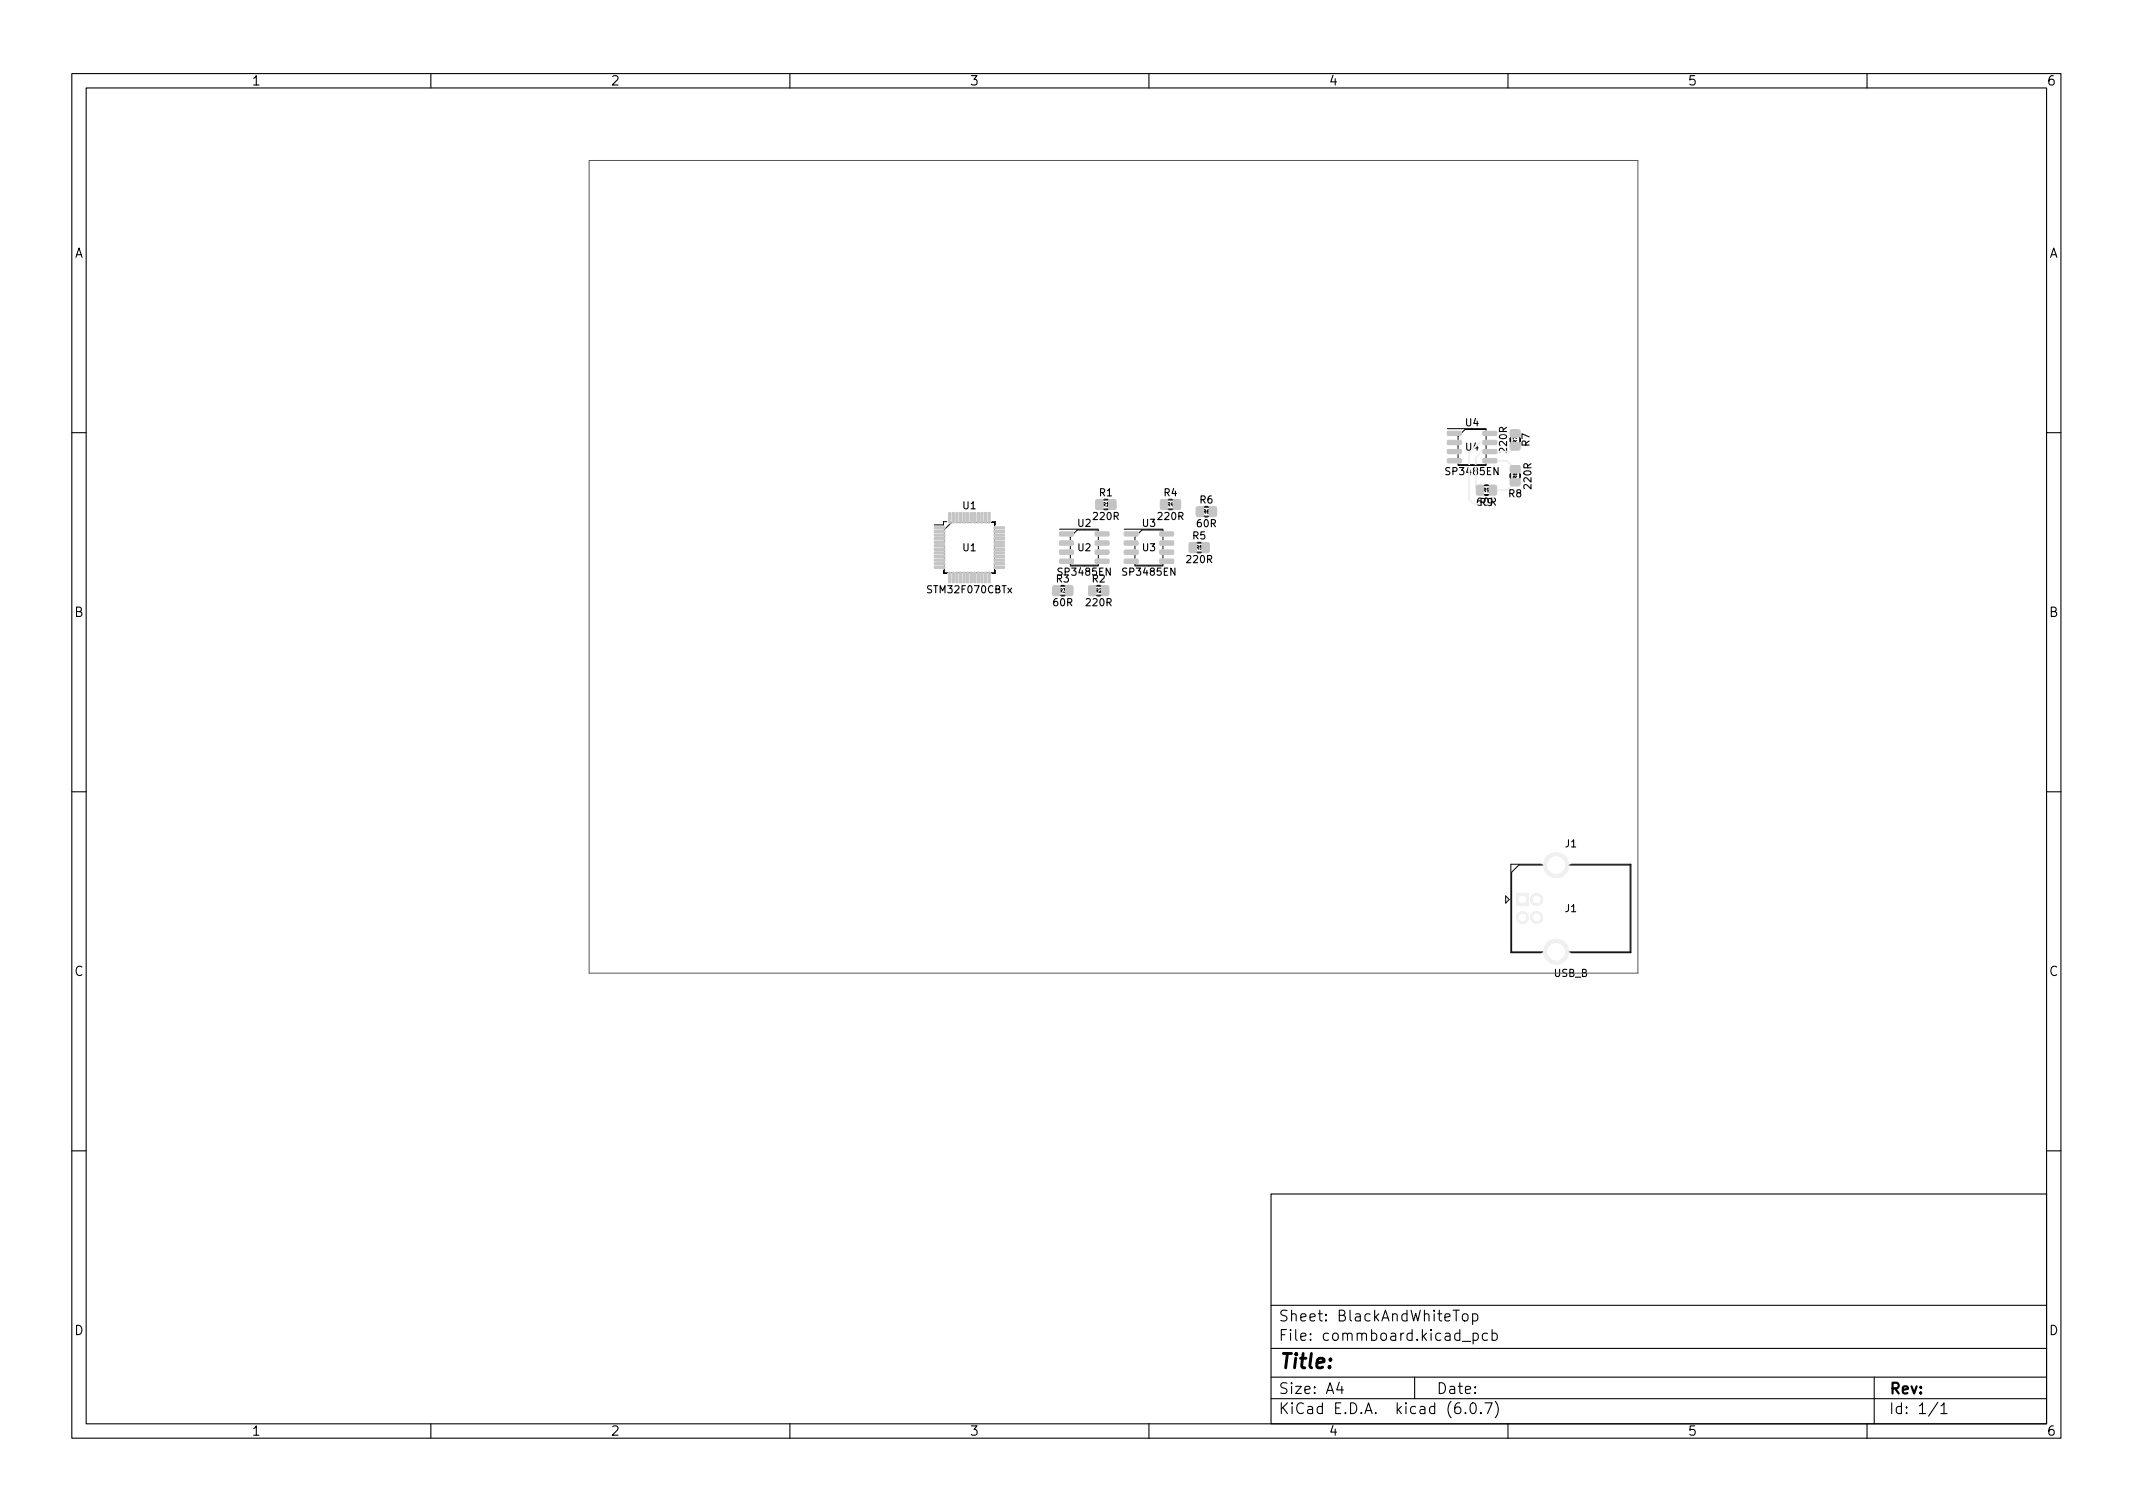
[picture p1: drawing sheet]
<svg xmlns="http://www.w3.org/2000/svg" width="297mm" height="210mm" viewBox="0 0 297 210" stroke-linecap="round" stroke-linejoin="round" font-family="sans-serif">
<g fill="none" stroke="#000" stroke-width=".15">
<path d="M10 10.2h277v190.1h-277zM12 12.2h273v186.1h-273zM60 10.2v2M110 10.2v2M160 10.2v2M210 10.2v2M260 10.2v2M10 60.2h2M285 60.2h2M10 110.2h2M285 110.2h2M10 160.2h2"/>
<path d="M177 166.3h108v32h-108zM285 160.2h2M60 198.3v2M110 198.3v2M160 198.3v2M177 194.8h108M177 191.8h108M177 187.8h108M177 181.8h108M186.5 192.5l-.4 1h1M186.9 193v1M197 191.8v3"/>
<path d="M202.4 182.4h.8M203.6 186.8h1.2M203.7 183.1a.41 .41 0 0 1 .4-.2 .41 .41 0 0 1 .3 .3v.4a.41 .41 0 0 1-.4 .3 .41 .41 0 0 1-.4-.3zM204.1 196.7v.1h-.1l.1-.1v.1M204.9 195.4a.36 .36 0 0 1 .6 .2 .77 .77 0 0 1-.4 1.2 1 1 0 0 1-.2-1.4zM205.1 183l.4-.1 .3 .3v.4l-.2 .3h-.1h-.4M205.1 182.9v1.5M205.1 185.7l.5-.1 .3 .3v.4l-.2 .3h-.1h-.5M205.1 185.6v1.5M206.2 196.7l.1 .1h-.1h-.1l.1-.1v.1M206.8 195.3h1l-.7 1.5M207.1 185.7l-.4-.1-.3 .3v.4l.2 .3h.1h.4"/>
<path d="M207.8 185.7l.4-.1 .3 .3v.4l-.1 .3h-.2h-.4M207.8 185.1v1.5M208.2 195.1a1.72 1.72 0 0 1 0 2.3M210 198.3v2M260 198.3v2M261 191.8v6.5M269.9 195.3l-1.3 1.9M270.3 195.8l.4-.5v1.5M270.3 196.8h.8"/>
</g>
<g fill="none" stroke="#000" stroke-width=".14">
<path d="M201.6 59.7h5.4M131.4 79.4v.5h.4M131.5 73.7l1-1h6v7h-7zM131.8 72.6h-.4v.5h-1.3M138.2 72.6h.4v.5M138.6 79.4v.5h-.4M147.6 73.7h5.3M150 73.8h2.9v4.9h-3.9v-3.9zM153 69.6h2v1.3h-2zM156.6 73.7h5.3M159 73.8h2.9v4.9h-3.9v-3.9zM162 69.6h2v1.3h-2z"/>
<path d="M166 75.6h2v1.3h-2zM167 70.6h2v1.3h-2zM203 60.8l1-1h3v4.9h-4zM206 67.6h2v1.3h-2zM206.8 67.5h.4M210.3 66v.5M210.4 65.2h1.2v2h-1.2zM211.6 60.2h-1.2v2h1.2M211.7 66v.5M147 81.6h2v1.3h-2zM152 81.6h2v1.3h-2zM209.7 124.7l.5 .5-.5 .5z"/>
<path d="M210.5 121.4l1-1h15.5v12.1h-16.5zM214.7 120.3h-4.3v12.4h4.3M218.8 120.3h8.3v12.4h-8.3"/>
</g>
<g fill="#f0f0f0" stroke="#f0f0f0" stroke-width=".14">
<path d="M205.6 67.6l.8-.1 .2 .2v1l-.2 .2h-.6l-.2-.1z"/>
<path d="M207.5 67.6l.7-.1 .2 .2v1l-.1 .2h-.6l-.3-.1z"/>
<path d="M210.4 66.7h1.1l.2 .2v.6l-.3 .2h-.9l-.2-.3z"/>
<path d="M210.4 64.9l1.1-.1 .2 .3v.6l-.3 .1h-.9l-.2-.2z"/>
<path d="M210.4 59.9l1.1-.1 .2 .3v.6l-.3 .1h-.9l-.2-.2z"/>
<path d="M210.4 61.7h1.1l.2 .2v.6l-.3 .2h-.9l-.2-.3z"/>
<path d="M166.6 70.6l.7-.1 .3 .2v1l-.2 .2h-.6l-.2-.1z"/>
<path d="M168.5 70.6l.7-.1 .2 .2v1l-.1 .2h-.7l-.2-.1z"/>
<path d="M165.6 75.6l.7-.1 .3 .2v1l-.2 .2h-.6l-.2-.1z"/>
<path d="M167.5 75.6l.7-.1 .2 .2v1l-.1 .2h-.7l-.2-.1z"/>
<path d="M161.6 69.6l.7-.1 .3 .2v1l-.2 .2h-.6l-.2-.1z"/>
<path d="M163.5 69.6l.7-.1 .2 .2v1l-.1 .2h-.7l-.2-.1z"/>
<path d="M146.6 81.6l.7-.1 .3 .2v1l-.2 .2h-.6l-.2-.1z"/>
<path d="M148.5 81.6l.7-.1 .2 .2v1l-.1 .2h-.7l-.2-.1z"/>
<path d="M151.6 81.6l.7-.1 .3 .2v1l-.2 .2h-.6l-.2-.1z"/>
<path d="M153.5 81.6l.7-.1 .2 .2v1l-.1 .2h-.7l-.2-.1z"/>
<path d="M152.6 69.6l.7-.1 .3 .2v1l-.2 .2h-.6l-.2-.1z"/>
<path d="M154.5 69.6l.7-.1 .2 .2v1l-.1 .2h-.7l-.2-.1z"/>
<path d="M211.1 124.4h1.7v1.7h-1.7z"/>
<path d="M201.6 60.1h1.8l.1 .5h-.1h-1.8v-.1z"/>
<path d="M201.6 61.4l1.8-.1 .1 .5-.1 .1h-1.8v-.1z"/>
<path d="M201.6 62.6h1.8l.1 .5-.1 .1h-1.8v-.2z"/>
<path d="M201.6 63.9h1.8l.1 .5-.1 .1-1.8-.1v-.1z"/>
<path d="M206.5 63.9h1.9v.5l-.1 .1-1.7-.1-.1-.1z"/>
<path d="M206.5 62.6h1.9v.5l-.1 .1h-1.7l-.1-.2z"/>
<path d="M206.5 61.4l1.9-.1v.5l-.1 .1h-1.7l-.1-.1z"/>
<path d="M206.5 60.1h1.9v.5h-.1h-1.7l-.1-.1z"/>
<path d="M156.6 74.1h1.8l.1 .5h-.2h-1.7v-.1z"/>
<path d="M156.6 75.4l1.8-.1 .1 .5-.2 .1h-1.7v-.1z"/>
<path d="M156.6 76.6h1.8l.1 .5-.2 .1h-1.7v-.2z"/>
<path d="M156.6 77.9h1.8l.1 .5-.2 .1-1.7-.1v-.1z"/>
<path d="M161.5 77.9h1.9v.5l-.1 .1-1.7-.1-.1-.1z"/>
<path d="M161.5 76.6h1.9v.5l-.1 .1h-1.7l-.1-.2z"/>
<path d="M161.5 75.4l1.9-.1v.5l-.1 .1h-1.7l-.1-.1z"/>
<path d="M161.5 74.1h1.9v.5h-.1h-1.7l-.1-.1z"/>
<path d="M147.6 74.1h1.8l.1 .5h-.2h-1.7v-.1z"/>
<path d="M147.6 75.4l1.8-.1 .1 .5-.2 .1h-1.7v-.1z"/>
<path d="M147.6 76.6h1.8l.1 .5-.2 .1h-1.7v-.2z"/>
<path d="M147.6 77.9h1.8l.1 .5-.2 .1-1.7-.1v-.1z"/>
<path d="M152.5 77.9h1.9v.5l-.1 .1-1.7-.1-.1-.1z"/>
<path d="M152.5 76.6h1.9v.5l-.1 .1h-1.7l-.1-.2z"/>
<path d="M152.5 75.4l1.9-.1v.5l-.1 .1h-1.7l-.1-.1z"/>
<path d="M152.5 74.1h1.9v.5h-.1h-1.7l-.1-.1z"/>
<path d="M130.1 73.4l1.4-.1 .1 .3h-.1h-1.3z"/>
<path d="M130.1 73.9l1.4-.1 .1 .3h-.1h-1.3z"/>
<path d="M130.1 74.4l1.4-.1 .1 .3h-.1h-1.3z"/>
<path d="M130.1 74.9l1.4-.1 .1 .3h-.1h-1.3z"/>
<path d="M130.1 75.4l1.4-.1 .1 .3h-.1h-1.3z"/>
<path d="M130.1 75.9l1.4-.1 .1 .3h-.1h-1.3z"/>
<path d="M130.1 76.4l1.4-.1 .1 .3h-.1h-1.3z"/>
<path d="M130.1 76.9l1.4-.1 .1 .3h-.1h-1.3z"/>
<path d="M130.1 77.4l1.4-.1 .1 .3h-.1h-1.3z"/>
<path d="M130.1 77.9l1.4-.1 .1 .3h-.1h-1.3z"/>
<path d="M130.1 78.4l1.4-.1 .1 .3h-.1h-1.3z"/>
<path d="M130.1 78.9l1.4-.1 .1 .3h-.1h-1.3z"/>
<path d="M132.1 79.7h.3v1.4h-.1h-.2z"/>
<path d="M132.6 79.7h.3v1.4h-.1h-.2z"/>
<path d="M133.1 79.7h.3v1.4h-.1h-.2z"/>
<path d="M133.6 79.7h.3v1.4h-.1h-.2z"/>
<path d="M134.1 79.7h.3v1.4h-.1h-.2z"/>
<path d="M134.6 79.7h.3v1.4h-.1h-.2z"/>
<path d="M135.1 79.7h.3v1.4h-.1h-.2z"/>
<path d="M135.6 79.7h.3v1.4h-.1h-.2z"/>
<path d="M136.1 79.7h.3v1.4h-.1h-.2z"/>
<path d="M136.6 79.7h.3v1.4h-.1h-.2z"/>
<path d="M137.1 79.7h.3v1.4h-.1h-.2z"/>
<path d="M137.6 79.7h.3v1.4h-.1h-.2z"/>
<path d="M138.4 78.9l1.4-.1 .1 .3h-.1h-1.3z"/>
<path d="M138.4 78.4l1.4-.1 .1 .3h-.1h-1.3z"/>
<path d="M138.4 77.9l1.4-.1 .1 .3h-.1h-1.3z"/>
<path d="M138.4 77.4l1.4-.1 .1 .3h-.1h-1.3z"/>
<path d="M138.4 76.9l1.4-.1 .1 .3h-.1h-1.3z"/>
<path d="M138.4 76.4l1.4-.1 .1 .3h-.1h-1.3z"/>
<path d="M138.4 75.9l1.4-.1 .1 .3h-.1h-1.3z"/>
<path d="M138.4 75.4l1.4-.1 .1 .3h-.1h-1.3z"/>
<path d="M138.4 74.9l1.4-.1 .1 .3h-.1h-1.3z"/>
<path d="M138.4 74.4l1.4-.1 .1 .3h-.1h-1.3z"/>
<path d="M138.4 73.9l1.4-.1 .1 .3h-.1h-1.3z"/>
<path d="M138.4 73.4l1.4-.1 .1 .3h-.1h-1.3z"/>
<path d="M137.6 71.4h.3v1.3l-.1 .1-.2-.1z"/>
<path d="M137.1 71.4h.3v1.3l-.1 .1-.2-.1z"/>
<path d="M136.6 71.4h.3v1.3l-.1 .1-.2-.1z"/>
<path d="M136.1 71.4h.3v1.3l-.1 .1-.2-.1z"/>
<path d="M135.6 71.4h.3v1.3l-.1 .1-.2-.1z"/>
<path d="M135.1 71.4h.3v1.3l-.1 .1-.2-.1z"/>
<path d="M134.6 71.4h.3v1.3l-.1 .1-.2-.1z"/>
<path d="M134.1 71.4h.3v1.3l-.1 .1-.2-.1z"/>
<path d="M133.6 71.4h.3v1.3l-.1 .1-.2-.1z"/>
<path d="M133.1 71.4h.3v1.3l-.1 .1-.2-.1z"/>
<path d="M132.6 71.4h.3v1.3l-.1 .1-.2-.1z"/>
<path d="M132.1 71.4h.3v1.3l-.1 .1-.2-.1z"/>
<circle cx="212" cy="127.7" r=".85"/>
<circle cx="214" cy="127.7" r=".85"/>
<circle cx="214" cy="125.2" r=".85"/>
<circle cx="216.7" cy="120.5" r="1.75"/>
<circle cx="216.7" cy="132.5" r="1.75"/>
</g>
<path d="M204.6 63v6.5l.6 .6h2.2M206 61.6h1.5M207.5 64.2h2.3l1.2 1.1M211 62.2l-.7 .7h-3.9l-.9 .8v4l.6 .5M211 67.2l-1.1 1h-2v1.4M211 60.3h-3.5" fill="none" stroke="#f0f0f0" stroke-width=".25"/>
<g fill="#fff" stroke="#fff" stroke-width=".14">
<circle cx="212" cy="125.2" r=".46"/>
<circle cx="212" cy="127.7" r=".46"/>
<circle cx="214" cy="127.7" r=".46"/>
<circle cx="214" cy="125.2" r=".46"/>
<circle cx="216.7" cy="120.5" r="1.17"/>
<circle cx="216.7" cy="132.5" r="1.17"/>
</g>
<g fill="#c4c4c4" stroke="#c4c4c4" stroke-width=".14">
<path d="M205.6 67.6l.8-.1 .2 .2v1l-.2 .2h-.6l-.2-.1z"/>
<path d="M207.5 67.6l.7-.1 .2 .2v1l-.1 .2h-.6l-.3-.1z"/>
<path d="M210.4 66.7h1.1l.2 .2v.6l-.3 .2h-.9l-.2-.3z"/>
<path d="M210.4 64.9l1.1-.1 .2 .3v.6l-.3 .1h-.9l-.2-.2z"/>
<path d="M210.4 59.9l1.1-.1 .2 .3v.6l-.3 .1h-.9l-.2-.2z"/>
<path d="M210.4 61.7h1.1l.2 .2v.6l-.3 .2h-.9l-.2-.3z"/>
<path d="M166.6 70.6l.7-.1 .3 .2v1l-.2 .2h-.6l-.2-.1z"/>
<path d="M168.5 70.6l.7-.1 .2 .2v1l-.1 .2h-.7l-.2-.1z"/>
<path d="M165.6 75.6l.7-.1 .3 .2v1l-.2 .2h-.6l-.2-.1z"/>
<path d="M167.5 75.6l.7-.1 .2 .2v1l-.1 .2h-.7l-.2-.1z"/>
<path d="M161.6 69.6l.7-.1 .3 .2v1l-.2 .2h-.6l-.2-.1z"/>
<path d="M163.5 69.6l.7-.1 .2 .2v1l-.1 .2h-.7l-.2-.1z"/>
<path d="M146.6 81.6l.7-.1 .3 .2v1l-.2 .2h-.6l-.2-.1z"/>
<path d="M148.5 81.6l.7-.1 .2 .2v1l-.1 .2h-.7l-.2-.1z"/>
<path d="M151.6 81.6l.7-.1 .3 .2v1l-.2 .2h-.6l-.2-.1z"/>
<path d="M153.5 81.6l.7-.1 .2 .2v1l-.1 .2h-.7l-.2-.1z"/>
<path d="M152.6 69.6l.7-.1 .3 .2v1l-.2 .2h-.6l-.2-.1z"/>
<path d="M154.5 69.6l.7-.1 .2 .2v1l-.1 .2h-.7l-.2-.1z"/>
<path d="M201.6 60.1h1.8l.1 .5h-.1h-1.8v-.1z"/>
<path d="M201.6 61.4l1.8-.1 .1 .5-.1 .1h-1.8v-.1z"/>
<path d="M201.6 62.6h1.8l.1 .5-.1 .1h-1.8v-.2z"/>
<path d="M201.6 63.9h1.8l.1 .5-.1 .1-1.8-.1v-.1z"/>
<path d="M206.5 63.9h1.9v.5l-.1 .1-1.7-.1-.1-.1z"/>
<path d="M206.5 62.6h1.9v.5l-.1 .1h-1.7l-.1-.2z"/>
<path d="M206.5 61.4l1.9-.1v.5l-.1 .1h-1.7l-.1-.1z"/>
<path d="M206.5 60.1h1.9v.5h-.1h-1.7l-.1-.1z"/>
<path d="M156.6 74.1h1.8l.1 .5h-.2h-1.7v-.1z"/>
<path d="M156.6 75.4l1.8-.1 .1 .5-.2 .1h-1.7v-.1z"/>
<path d="M156.6 76.6h1.8l.1 .5-.2 .1h-1.7v-.2z"/>
<path d="M156.6 77.9h1.8l.1 .5-.2 .1-1.7-.1v-.1z"/>
<path d="M161.5 77.9h1.9v.5l-.1 .1-1.7-.1-.1-.1z"/>
<path d="M161.5 76.6h1.9v.5l-.1 .1h-1.7l-.1-.2z"/>
<path d="M161.5 75.4l1.9-.1v.5l-.1 .1h-1.7l-.1-.1z"/>
<path d="M161.5 74.1h1.9v.5h-.1h-1.7l-.1-.1z"/>
<path d="M147.6 74.1h1.8l.1 .5h-.2h-1.7v-.1z"/>
<path d="M147.6 75.4l1.8-.1 .1 .5-.2 .1h-1.7v-.1z"/>
<path d="M147.6 76.6h1.8l.1 .5-.2 .1h-1.7v-.2z"/>
<path d="M147.6 77.9h1.8l.1 .5-.2 .1-1.7-.1v-.1z"/>
<path d="M152.5 77.9h1.9v.5l-.1 .1-1.7-.1-.1-.1z"/>
<path d="M152.5 76.6h1.9v.5l-.1 .1h-1.7l-.1-.2z"/>
<path d="M152.5 75.4l1.9-.1v.5l-.1 .1h-1.7l-.1-.1z"/>
<path d="M152.5 74.1h1.9v.5h-.1h-1.7l-.1-.1z"/>
<path d="M130.1 73.4l1.4-.1 .1 .3h-.1h-1.3z"/>
<path d="M130.1 73.9l1.4-.1 .1 .3h-.1h-1.3z"/>
<path d="M130.1 74.4l1.4-.1 .1 .3h-.1h-1.3z"/>
<path d="M130.1 74.9l1.4-.1 .1 .3h-.1h-1.3z"/>
<path d="M130.1 75.4l1.4-.1 .1 .3h-.1h-1.3z"/>
<path d="M130.1 75.9l1.4-.1 .1 .3h-.1h-1.3z"/>
<path d="M130.1 76.4l1.4-.1 .1 .3h-.1h-1.3z"/>
<path d="M130.1 76.9l1.4-.1 .1 .3h-.1h-1.3z"/>
<path d="M130.1 77.4l1.4-.1 .1 .3h-.1h-1.3z"/>
<path d="M130.1 77.9l1.4-.1 .1 .3h-.1h-1.3z"/>
<path d="M130.1 78.4l1.4-.1 .1 .3h-.1h-1.3z"/>
<path d="M130.1 78.9l1.4-.1 .1 .3h-.1h-1.3z"/>
<path d="M132.1 79.7h.3v1.4h-.1h-.2z"/>
<path d="M132.6 79.7h.3v1.4h-.1h-.2z"/>
<path d="M133.1 79.7h.3v1.4h-.1h-.2z"/>
<path d="M133.6 79.7h.3v1.4h-.1h-.2z"/>
<path d="M134.1 79.7h.3v1.4h-.1h-.2z"/>
<path d="M134.6 79.7h.3v1.4h-.1h-.2z"/>
<path d="M135.1 79.7h.3v1.4h-.1h-.2z"/>
<path d="M135.6 79.7h.3v1.4h-.1h-.2z"/>
<path d="M136.1 79.7h.3v1.4h-.1h-.2z"/>
<path d="M136.6 79.7h.3v1.4h-.1h-.2z"/>
<path d="M137.1 79.7h.3v1.4h-.1h-.2z"/>
<path d="M137.6 79.7h.3v1.4h-.1h-.2z"/>
<path d="M138.4 78.9l1.4-.1 .1 .3h-.1h-1.3z"/>
<path d="M138.4 78.4l1.4-.1 .1 .3h-.1h-1.3z"/>
<path d="M138.4 77.9l1.4-.1 .1 .3h-.1h-1.3z"/>
<path d="M138.4 77.4l1.4-.1 .1 .3h-.1h-1.3z"/>
<path d="M138.4 76.9l1.4-.1 .1 .3h-.1h-1.3z"/>
<path d="M138.4 76.4l1.4-.1 .1 .3h-.1h-1.3z"/>
<path d="M138.4 75.9l1.4-.1 .1 .3h-.1h-1.3z"/>
<path d="M138.4 75.4l1.4-.1 .1 .3h-.1h-1.3z"/>
<path d="M138.4 74.9l1.4-.1 .1 .3h-.1h-1.3z"/>
<path d="M138.4 74.4l1.4-.1 .1 .3h-.1h-1.3z"/>
<path d="M138.4 73.9l1.4-.1 .1 .3h-.1h-1.3z"/>
<path d="M138.4 73.4l1.4-.1 .1 .3h-.1h-1.3z"/>
<path d="M137.6 71.4h.3v1.3l-.1 .1-.2-.1z"/>
<path d="M137.1 71.4h.3v1.3l-.1 .1-.2-.1z"/>
<path d="M136.6 71.4h.3v1.3l-.1 .1-.2-.1z"/>
<path d="M136.1 71.4h.3v1.3l-.1 .1-.2-.1z"/>
<path d="M135.6 71.4h.3v1.3l-.1 .1-.2-.1z"/>
<path d="M135.1 71.4h.3v1.3l-.1 .1-.2-.1z"/>
<path d="M134.6 71.4h.3v1.3l-.1 .1-.2-.1z"/>
<path d="M134.1 71.4h.3v1.3l-.1 .1-.2-.1z"/>
<path d="M133.6 71.4h.3v1.3l-.1 .1-.2-.1z"/>
<path d="M133.1 71.4h.3v1.3l-.1 .1-.2-.1z"/>
<path d="M132.6 71.4h.3v1.3l-.1 .1-.2-.1z"/>
<path d="M132.1 71.4h.3v1.3l-.1 .1-.2-.1z"/>
</g>
<path d="M82 22.3h146.1v113.2h-146.1z" fill="none" stroke="#575757" stroke-width=".14"/>
<text font-size="2.8" x="178" y="190.6">Title:</text>
<g font-size="2.1">
<text x="178" y="184">Sheet: BlackAndWhiteTop</text>
<text x="178" y="186.7">File: commboard.kicad_pcb</text>
<text x="178" y="196.9">KiCad E.D.A. kicad (6.0.7)</text>
<text x="178" y="194.1">Size: A4</text>
<text x="200" y="194.1">Date:</text>
<text x="263" y="194.1">Rev:</text>
<text x="263" y="196.9">Id: 1/1</text>
</g>
<g font-size="1.8">
<text x="35" y="11.9">1</text>
<text x="85" y="11.9">2</text>
<text x="135" y="11.9">3</text>
<text x="185" y="11.9">4</text>
<text x="235" y="11.9">5</text>
<text x="285" y="11.9">6</text>
<text x="10.3" y="35.9">A</text>
<text x="285.3" y="35.9">A</text>
<text x="10.3" y="85.9">B</text>
<text x="285.3" y="85.9">B</text>
<text x="10.3" y="135.9">C</text>
<text x="285.3" y="135.9">C</text>
<text x="10.3" y="185.9">D</text>
<text x="285.3" y="185.9">D</text>
<text x="35" y="199.9">1</text>
<text x="85" y="199.9">2</text>
<text x="135" y="199.9">3</text>
<text x="185" y="199.9">4</text>
<text x="235" y="199.9">5</text>
<text x="285" y="199.9">6</text>
</g>
<g font-size="1.4">
<text x="204.1" y="59.3">U4</text>
<text x="209.8" y="62.9" transform="rotate(-90 209.8 62.9)">220R</text>
<text x="213" y="62.1" transform="rotate(-90 213 62.1)">R7</text>
<text x="134.1" y="70.9">U1</text>
<text x="153.1" y="69.1">R1</text>
<text x="162.1" y="69.1">R4</text>
<text x="167.1" y="70.1">R6</text>
<text x="201.6" y="66.1">SP3485EN</text>
<text x="206.1" y="70.4">R9</text>
<text x="210.1" y="69.2">R8</text>
<text x="213.3" y="68" transform="rotate(-90 213.3 68)">220R</text>
<text x="134.1" y="76.7">U1</text>
<text x="150.1" y="73.3">U2</text>
<text x="150.1" y="76.7">U2</text>
<text x="152.3" y="72.4">220R</text>
<text x="159.1" y="73.3">U3</text>
<text x="159.1" y="76.7">U3</text>
<text x="161.3" y="72.4">220R</text>
<text x="166.1" y="75.1">R5</text>
<text x="166.7" y="73.4">60R</text>
<text x="129.4" y="82.6">STM32F070CBTx</text>
<text x="147.1" y="81.1">R3</text>
<text x="147.6" y="80.1">SP3485EN</text>
<text x="152.1" y="81.1">R2</text>
<text x="156.6" y="80.1">SP3485EN</text>
<text x="165.3" y="78.4">220R</text>
<text x="146.7" y="84.4">60R</text>
<text x="151.3" y="84.4">220R</text>
<text x="218" y="118">J1</text>
<text x="218" y="127">J1</text>
<text x="216.4" y="136">USB_B</text>
</g>
<text font-size="1.4" fill="#f0f0f0" x="204.1" y="62.7">U4</text>
<g font-size=".7">
<text x="211.3" y="61.7" transform="rotate(-90 211.3 61.7)">R7</text>
<text x="153.6" y="70.5">R1</text>
<text x="162.6" y="70.5">R4</text>
<text x="167.6" y="71.5">R6</text>
<text x="206.6" y="68.5">R9</text>
<text x="211.3" y="66.7" transform="rotate(-90 211.3 66.7)">R8</text>
<text x="166.6" y="76.5">R5</text>
<text x="147.6" y="82.5">R3</text>
<text x="152.6" y="82.5">R2</text>
</g>
</svg>
